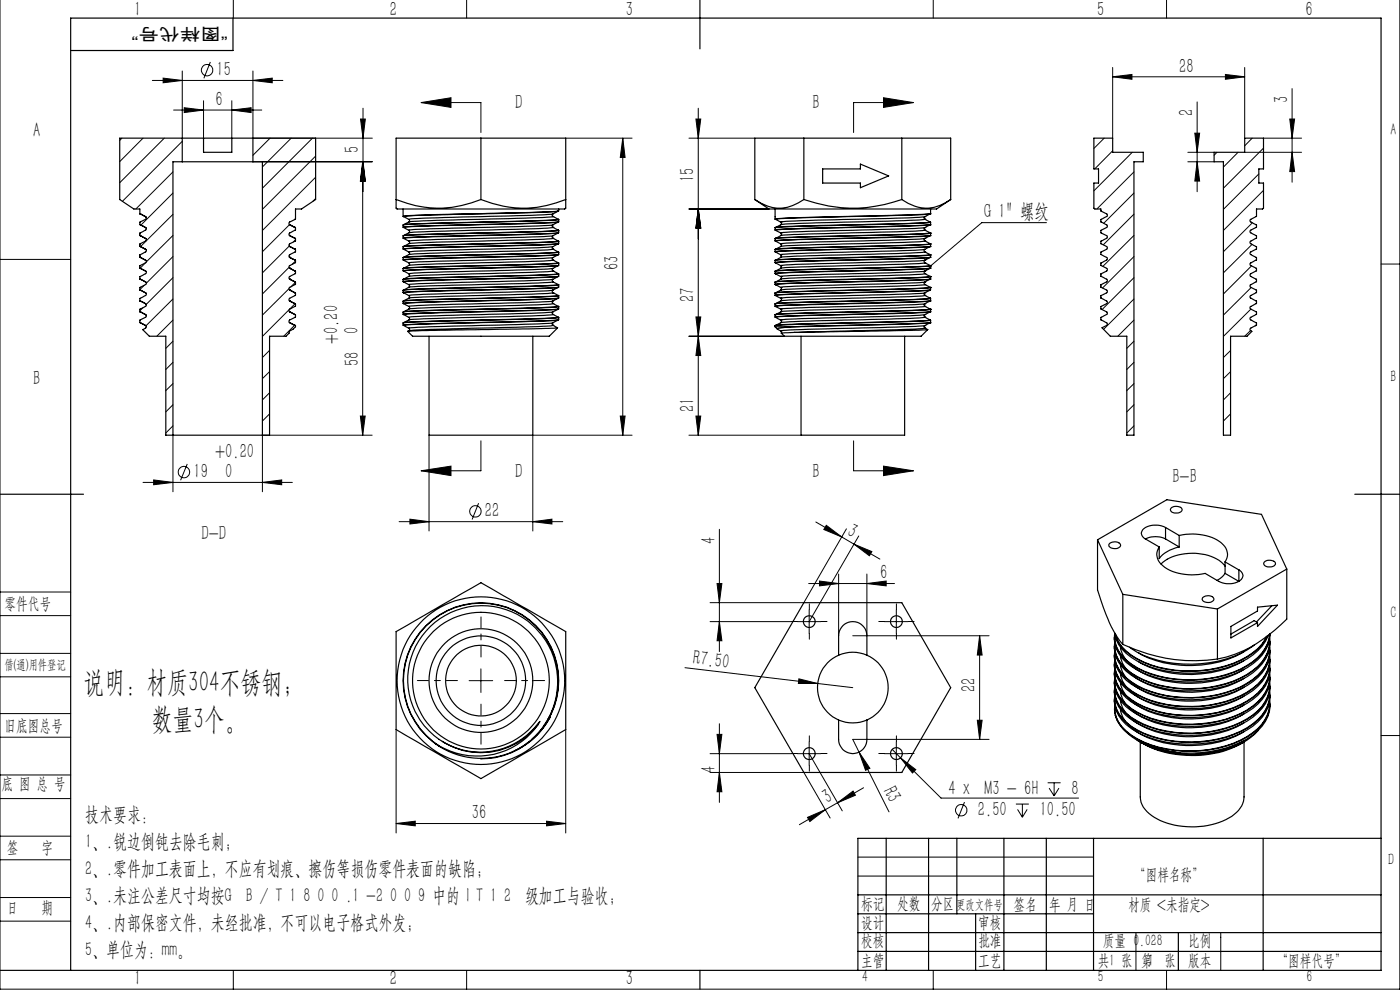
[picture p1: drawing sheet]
<svg xmlns="http://www.w3.org/2000/svg" width="297mm" height="210mm" viewBox="0 0 297 210" stroke-linecap="round" stroke-linejoin="round" font-family="sans-serif">
<g fill="none" stroke="#000" stroke-width=".21">
<path d="M0 -.1v209.9h297v-209.9M49.5 0v3.8M99 0v3.8M198 0v3.8M247.5 0v3.8M32.3 17.1h27.7M34.6 16.6l4.1 .5-4.1 .5zM38.7 15.1v14.2M44.6 13.2l-1.3 3.4M53.7 15.1v14.2h25.3M53.7 17.1l4-.5v1zM236 16.3l4.1-.5v1z"/>
<path d="M236 14.3v15M236 16.3h28.1M260 15.8l4.1 .5-4.1 .5zM264.1 14.3v15M274.1 18.8v19.9M25.9 29.3l-.5 .5M30.3 29.3l-4.9 5M34.9 29.3l-9.5 9.5M36.7 36.5l-7.9 7.8M36.8 23.3h18.7M38.7 30l-12.7 12.7M39.1 22.9l4.1 .4-4.1 .6z"/>
<path d="M43.2 21.4v7.9M49.2 21.4v7.9M49.2 23.3l4.1-.4v1zM53.7 34.3h25.3M57.3 29.3l-3.6 3.6M61.8 29.3l-6.1 6.1M66.3 29.3l-10.6 10.6M67 33.1l-11.3 11.3M67 37.6l-11.3 11.3M76.5 25.3h1l-.5 4zM76.9 34.3v58M76.9 34.3l.6 4.1h-1.1z"/>
<path d="M77 23v17.7M77 34.3l.5 4.1h-1zM89.3 21.8h12.7v6.3M89.3 21.8l6.4-1.1v2.1zM120 29.3h14.1M132.1 29.3l.5 4.1h-1zM132.1 29.3v63M146.2 29.3h13.9M147.6 25.3h1.1l-.6 4zM148.1 23v69.3M187.4 20.7l6.4 1.1-6.4 1zM193.8 21.8h-12.7v6.3"/>
<path d="M234.2 29.3l-2.1 2.2M236 32l-3.8 3.8M240.2 32.3l-8.1 8.2M240.6 36.5l-7.9 7.8M252 34.3h5.6M252 32.3h5.6M253.5 28.2h1l-.5 4.1zM254 21.6v19.1M254 34.3l.5 4.1h-1zM258.2 32.3l-.6 .6M262.6 32.3l-3.1 3.1M264.1 32.3h12"/>
<path d="M265.6 29.3l-1.5 1.6M267.1 36.9l-7.6 7.5M268 29.3h8.1M268 31.4l-8.5 8.5M273.6 25.3h1l-.5 4zM274.1 32.3l.5 4.1h-1zM0 55h15M30.8 55.8l-1.1 1.1M36.7 40.9l-6.8 6.9M36.7 45.5l-6.9 6.8M36.7 49.9l-5.7 5.7M36.7 54.4l-5.7 5.7"/>
<path d="M36.7 58.9l-5.7 5.7M61.3 56.7l-5.6 5.7M61.3 52.2l-5.6 5.7M61.4 47.7l-5.7 5.7M62.7 46.4l-.2 .2M62.7 50.9l-.5 .4M62.7 55.4l-.8 .7M62.7 59.9l-1 .9M67 42.1l-.7 .6M146.2 44.3h16.9M148.1 44.3l.6 4.1h-1.1zM222 47.2h-13.7l-11 9.3"/>
<path d="M240.6 58.9l-6.8 6.7M240.6 40.9l-6.5 6.5M240.6 45.4l-6.5 6.5M240.6 49.9l-6.6 6.6M240.6 54.4l-6.7 6.7M265.5 56.4l-6 6M265.6 51.8l-6.1 6.1M265.7 47.3l-6.2 6.1M268 40.4l-8.5 8.5M293 56h4M30.3 65.3l-.6 .6M30.6 60.5l-.9 .9"/>
<path d="M36.7 67.9l-3.4 3.4M36.7 72.4l-1.5 1.5M36.7 76.9l-1.5 1.5M36.7 63.4l-5.7 5.7M57.2 74.3l-1.5 1.5M57.2 78.8l-1.5 1.5M61.3 61.2l-5.6 5.6M62.5 69l-2.3 2.3M62.6 64.4l-6.9 7M146.2 71.3h20.2M147.6 67.2h1.1l-.6 4.1zM148.1 71.3l.6 4.1h-1.1z"/>
<path d="M240.6 63.4l-6.5 6.5M240.6 67.9l-3.5 3.4M240.6 72.4l-1.6 1.5M240.6 76.9l-1.6 1.5M261.1 74.4l-1.6 1.4M261.1 78.8l-1.6 1.5M265.3 70.1l-1.2 1.2M265.4 65.6l-5.9 5.8M265.4 61l-5.9 5.8M266.6 68.9l-.4 .2M36.7 85.9l-1.5 1.5M36.7 81.4l-1.5 1.5"/>
<path d="M36.7 90.3l-1.5 1.6M36.7 92.3v12M39.7 98.4l-1.4 3.5M57.2 83.3l-1.5 1.5M57.2 87.8l-1.5 1.5M76.4 88.3h1.1l-.6 4zM79 92.3h-23.3v12M89.3 99.9l6.4-1v2zM91 92.3v20.3M102 93.5v6.4h-12.7M131.6 88.3h1l-.5 4zM134.1 92.3h-21.1v20.3"/>
<path d="M146.2 92.3h23.7M147.6 88.3h1.1l-.6 4zM181.1 93.5v6.4h12.7M187.4 98.9l6.4 1-6.4 1zM240.6 81.4l-1.6 1.5M240.6 85.9l-1.6 1.5M240.6 90.3l-1.6 1.6M261 92.3h.1M261.1 83.3l-1.6 1.5M261.1 87.8l-1.6 1.5M30.3 102.3h31.7M32.6 101.8l4.1 .5-4.1 .5z"/>
<path d="M55.7 102.3l4.1-.5v1zM84.7 110.7h34.7M87 110.1l4 .6-4 .5zM101.5 106.7l-1.3 3.5M113 110.7l4.1-.6v1.1zM152.6 112.3v25.9M173.1 110.7l5.5 3.2M175.3 111.4l3.3 2.5-3.8-1.6zM178.6 113.9l2.6 1.5M179.6 112.2l-9.1 15.6h-19.9M181.2 115.4l3.8 1.6-.6 .9zM181.2 115.4l5.5 3.2"/>
<path d="M182.2 113.7l-10.5 18.2M0 138.6h15M0 125.6h15M0 130.6h15M150.6 131.9h17.3M152.1 123.8h1l-.5 4zM152.6 131.9l.5 4h-1zM169.2 131.9h5M171.6 123.8h18.2M171.7 129.4v5M173.8 123.3l4.1 .5-4.1 .5zM177.9 121.8v13.1"/>
<path d="M180.9 134.9h28.9M183.9 123.8l4.1-.5v1zM183.9 121.8v13.1M187.6 131.9h5.1M190.1 129.4v5M207.8 134.9l.6 4.1h-1.1zM207.8 134.9v21.9M0 143.6h15M0 156.4h15M0 151.4h15M84 154.8v21.9M99.5 144.4h5"/>
<path d="M102 141.9v5M120 154.8v21.9M145.3 141.6l28.2 3.4M150.6 159.9h17.3M152.1 155.8h1l-.5 4.1zM152.6 153.5v16.7M169.2 159.9h5M169.5 144l4 1h-4.1zM171.7 157.4v4.9M171.7 159.9l7 12.1M173.5 145l7.4 .9M182.2 159.6l2.3 3.4-.9 .4z"/>
<path d="M182.2 159.6l6.4 12.6M187.6 159.9h5.1M189.3 159l1.7 1.8M190.1 157.4v4.9M207.3 152.8h1.1l-.6 4zM209.8 156.8h-28.9l1.3 2.8M293 156h4M0 169.4h15M0 164.4h15M0 177.4h15M84 174.7l4.1-.5v1zM84 174.7h36"/>
<path d="M116 174.2l4 .5-4 .5zM150.6 163.9h19.9l5.6 9.6M152.6 163.9l.5 4h-1zM171.3 173.4l3.8-1.6-3.3 2.5zM175.1 171.8l-5.5 3.1M177.7 170.3l-2.6 1.5M177.7 170.3l3.3-2.5 .5 .9zM183.2 167.1l-5.5 3.2M191 160.8l3.3 2.5-.7 .7zM191 160.8l8.6 8.5h29.2M204.6 170.1l-1.4 3.5M215.5 170.6h2.8"/>
<path d="M215.9 171.7l1 1.6M216.9 170.6v2.7M217.9 171.7l-1 1.6M222.2 166h2.8M222.6 167.2l1 1.6M223.6 166v2.8M224.6 167.2l-1 1.6M0 182.4h15M0 190.4h15M0 195.4h15M182 181.8h50M182 185.8h50"/>
<path d="M241 197.8v8M259 197.8v8M49.5 205.8v4M99 205.8v4M198 205.8v4M247.5 205.8v4"/>
<circle cx="43.9" cy="14.9" r="1.22"/>
<circle cx="39" cy="100.1" r="1.22"/>
<circle cx="100.8" cy="108.5" r="1.21"/>
<circle cx="203.9" cy="171.9" r="1.22"/>
</g>
<path d="M102 139.4v-8.5M97 144.4h-8.5M102 149.4v8.5M107 144.4h8.5" fill="none" stroke="#000" stroke-width=".21" stroke-dasharray="30.5 1.3 1.3 1.3" stroke-dashoffset="28.1"/>
<g fill="none" stroke="#000" stroke-width=".21" stroke-dasharray="30.5 1.3 1.3 1.3">
<path d="M169.2 131.8h-1.3M171.7 129.3v-1.2M171.7 134.3v1.3M174.2 131.8h1.2M187.7 131.8h-1.3M190.2 129.3v-1.2M190.2 134.3v1.3M192.7 131.8h1.2M169.2 159.8h-1.3M171.7 157.3v-1.2M174.2 159.8h1.2M187.7 159.8h-1.3"/>
<path d="M190.2 157.3v-1.2M192.7 159.8h1.2M171.7 162.3v1.3M190.2 162.3v1.3"/>
</g>
<g fill="none" stroke="#000" stroke-width=".25">
<path d="M148.5 0v10.4M49.4 3.8v6.9h-34.4M38.7 34.3h15M38.7 29.3h4.5M38.7 29.3h-13.3v13l3 2h1.3l.1 1.1M38.7 34.3h-2v58M38.7 29.3v5M43.2 29.3v3h6v-3M43.2 29.3h6M49.2 29.3h4.5M53.7 29.3h13.3v13l-3 2h-1.3v2.2l-1.2 .6-.2 .2 .1 .3 1.2 .7M53.7 34.3h2v58"/>
<path d="M53.7 29.3v5M102 29.3v13M170.5 29.3v13M174.5 35.8h8v-1l6 2.5-6 2.5v-1h-8zM191.3 29.3v13M232.1 29.3h3.9v3h6.5v2h-1.9v58h-1.6v-21h-3.5l-1.7-1.8 1-.5 .1-.4-1.4-.8 .1-.5 1.3-.7-.1-.4-1.3-.7 .1-.5 1.3-.7-.1-.5-1.3-.6 .1-.5 1.3-.8-.1-.3-1.3-.7v-.5l1.4-.8-.1-.4-1.3-.6 .1-.5 1.3-.8-.1-.4-1.3-.6v-.5l1.4-.8-.1-.4-1.3-.6 .1-.6 1.3-.7-.1-.4-1.3-.6v-.5l1.4-.8-.1-.4-1.3-.7 .1-.4 1.3-.8-.1-.4-1.3-.6v-.5l1.3-.7 .1-.3-.1-.2-1.2-.6-.1-.5h-1.2l-.2-.1v-5.4h.9v-3h-.9zM257.6 32.3h6.5v-3h3.9v6.5h-.9v3h.9v5.4l-.2 .1h-1.2v1.6l-1.4 .8 .1 .4 1.3 .6-.1 .6-1.3 .7 .1 .4 1.3 .7v.4l-1.4 .8 .1 .4 1.3 .6-.1 .6-1.3 .7 .1 .4 1.3 .6v.5l-1.4 .8 .1 .4 1.3 .7v.4l-1.4 .8 .1 .4 1.3 .7-.1 .5-1.3 .7 .1 .4 1.3 .7v.4l-1.4 .8 .1 .4 1.3 .7-.1 .5-1.3 .7 .1 .4 1.3 .7v.5l-1.4 .7 .1 .4 1.3 .7v.5l-1.3 .7-.1 .4 .4 .2-1.1 1h-3.4v21h-1.6v-58h-1.9zM29.7 52.2l.1 .1M29.7 49.9l.1 .1M29.7 59.2h.1M29.7 56.9h.1M29.7 47.6l.1 .1"/>
<path d="M29.7 49.9v.1M29.7 54.5v.1M29.7 54.6h.1M29.7 52.2v.1M29.7 47.6v.1M29.7 45.3l.1 .1M29.7 59.2l1.3 .7v.3l-1.3 .8v.5M29.7 47.7l1.3 .6v.3l-1.3 .9v.4M29.7 45.4l1.3 .6v.3l-1.3 .8v.5M29.7 56.9l1.3 .7v.2l-1.3 .9v.5M29.7 54.6l1.3 .6v.4l-1.3 .7v.6M29.7 52.3l1.3 .6v.3l-1.3 .9v.4"/>
<path d="M29.7 50l1.3 .6v.3l-1.3 .8v.5M29.7 52.3h.1M29.7 47.7h.1M29.8 56.9l1.2 .7M29.8 52.3l1.2 .7M29.8 47.7l1.2 .7M29.8 54.6l1.2 .7M29.8 59.2l1.2 .7M29.8 45.4l1.2 .6M29.8 50l1.2 .7M61.4 49.9l1.1 .6M61.4 47.7l1.2 .6"/>
<path d="M61.4 56.9l1.3 .6-.1 .6-1.3 .7 .2 .4 1.1 .6M61.4 54.6l1.2 .6M61.4 52.3l1.3 .6v.5l-1.4 .8 .2 .4 1.1 .6M61.4 59.2l1.2 .6M61.4 49.9h.1M61.4 59.2h.1M61.4 54.6h.1M61.4 56.9h.1M61.4 47.6v.1M61.4 52.2v.1M62.5 50.5l.2 .1v.5l-1.2 .6-.2 .4 1.3 .8M62.6 52.8v.1"/>
<path d="M62.6 57.5h.1M62.6 48.2v.1M62.6 59.8h.1M62.6 50.5v.1M62.6 55.2h.1M62.6 48.3l.1 .5-1.2 .6-.2 .2 .2 .4 1.1 .6M62.6 55.2l.1 .5-1.2 .6-.2 .2 .2 .4 1.1 .6M62.6 59.8l.1 .5-1.2 .7-.2 .2 .2 .3 1.1 .6M62.6 52.9h.1M62.6 48.3h.1M62.6 50.6h.1M84 42.3v1.4a.52 .52 0 0 0 .2 .6 .52 .52 0 0 0 .6 0h35l.2-.1v-1.9"/>
<path d="M84 42.3a22.9 22.9 0 0 0 18 0M84 42.3v-13h36v13M85.5 54.6h.1M85.5 50h.1M85.5 44.3v1.6M85.5 50.1v.4M85.5 54.7v.4M85.5 57v.4M85.5 59.3v.5M85.5 52.3v.5M85.5 47.7v.5M85.6 59.2l-.1 .1"/>
<path d="M85.6 56.9l-.1 .1M85.6 54.6h-.1M85.6 52.3h-.1M85.6 50h-.1M85.6 47.7h-.1M85.6 59.8l1.1 .6M85.6 57.5l1.1 .6M85.6 55.2l1.1 .6M85.6 52.9l1.1 .6M85.6 50.6l1.1 .5M85.6 48.3l1.1 .6M85.6 46l1.1 .6"/>
<path d="M86.7 58.6l-1.1 .6M86.7 56.3l-1.1 .6M86.7 54l-1.1 .6M86.7 51.7l-1.1 .6M86.7 49.4l-1.1 .6M86.7 47.1l-1.1 .6M86.7 58.1l.2 .2-.2 .3M86.7 55.8l.2 .1-.2 .4M86.7 53.5l.2 .1-.2 .4M86.7 51.1l.2 .2-.2 .4M86.7 48.9l.2 .1-.2 .4M86.7 46.6l.2 .1-.2 .4"/>
<path d="M102 42.3a22.9 22.9 0 0 0 18 0M117.3 57.5h.1M117.3 55.2h.1M117.3 52.8h.1M117.3 50.5h.1M117.3 48.2h.1M117.3 45.9h.1M117.3 56.9l-4.5 .3-22.9 .6-3.1 .3M117.3 52.3l-3.1 .3-23 .6-4.4 .3M117.3 47.7l-3.1 .2-23 .6-4.4 .4M117.3 59.8l-6 .3-20.1 .5-4.4 .3M117.3 57.5l-4.5 .3-22.9 .6-3.1 .2"/>
<path d="M117.3 55.2l-2 .2-22.6 .6-5.9 .3M117.3 52.8l-1.1 .2-6.5 .3a407.9 407.9 0 0 0-22.9 .7M117.3 50.5l-2 .3-22.6 .6-5.9 .3M117.3 48.2l-3.1 .3-23 .6-4.4 .3M117.3 45.9l-2 .2-22.6 .6-5.9 .4M117.3 59.8h.1M117.3 59.3l-.1 .1 .1 .4 1.1 .6M117.3 56.9l-.1 .4 1.2 .8M117.3 54.6l-.1 .2 .1 .4 1.1 .5M117.3 52.3l-.1 .4 1.2 .7M117.3 50l-.1 .2 .1 .3 1.1 .6M117.3 47.7l-.1 .4 1.2 .7"/>
<path d="M117.3 45.4l-.1 .2 .1 .3 1.1 .6M118.4 44.8h.1l-12.8 .4a300 300 0 0 0-20.2 .7l.1 .1M118.4 49.4l.1-.1-1.6 .2-11.2 .3a300 300 0 0 0-20.2 .7l.1 .1M118.4 58.7l-6.1 .3-24.2 .6-2.5 .2M118.4 56.4l-12.7 .4a296.6 296.6 0 0 0-20.1 .7M118.4 54l-4.8 .3-25.5 .7-2.5 .2M118.4 51.7l-12.7 .5a296.6 296.6 0 0 0-20.1 .7M118.4 49.4l-4.8 .3-25.5 .6-2.5 .3M118.4 47.1l-12.7 .5a296.6 296.6 0 0 0-20.1 .7M118.4 44.8l-3.5 .2-26.8 .7-2.5 .3M118.4 58.7l-1.1 .6-1.1 .1-23.5 .6-5.9 .4M118.4 56.4l-1.1 .6"/>
<path d="M118.4 54l-1.2 .7-1.9 .1-22.6 .6-5.9 .4M118.4 51.7l-1.1 .6M118.4 49.4l-1.2 .7-1.9 .1-22.6 .6-5.9 .3M118.4 47.1l-1.1 .6M118.4 44.8l-1.2 .6-1.9 .2-25.4 .7-3.1 .3M118.4 58.1h.1M118.4 55.7l.1 .1M118.4 53.4l.1 .6-1.6 .1-11.2 .4a300 300 0 0 0-20.2 .6l.1 .1M118.4 51.1l.1 .1M118.4 48.8l.1 .5M118.4 46.5l.1 .1M118.4 58.1h.1a480.5 480.5 0 0 1-25.2 .8l-7.7 .3"/>
<path d="M118.4 55.7l-2.5 .3-25.5 .6-4.8 .3M118.4 53.4h.1a480.5 480.5 0 0 1-25.2 .8l-7.7 .4M118.4 51.1l-2.5 .3-25.5 .6-4.8 .3M118.4 48.8h.1a480.5 480.5 0 0 1-25.2 .8l-7.7 .4M118.4 46.5l-2.5 .2-24.1 .6-6.2 .4M118.5 46.6l-.1 .5-3.5 .2-25.8 .6-3.6 .3 .1 .1M118.5 51.2v.4a485 485 0 0 1-25.3 .8l-5.1 .2-2.6 .2 .1 .1M118.5 55.8v.5a485 485 0 0 1-25.3 .8l-6.1 .1-1.6 .2 .1 .1M118.5 58.1l-2.5 .2-26.9 .7-3.6 .3M118.5 55.8a485 485 0 0 1-25.3 .8l-7.7 .4M118.5 53.5l-2.5 .2-25.6 .7-4.9 .2M118.5 51.2a485 485 0 0 1-25.3 .8l-7.7 .3"/>
<path d="M118.5 48.9l-2.5 .2-25.6 .6-4.9 .3M118.5 46.6a485 485 0 0 1-25.3 .8l-7.7 .3M118.5 58.6l-.1 .1M118.5 56.3l-.1 .1M118.5 54h-.1M118.5 51.7h-.1M118.5 47.1h-.1M118.5 58.1h.1M118.5 58.1v.5l-.4 .1-12.4 .4a300 300 0 0 0-20.2 .7h.1M118.5 44.3v.4M160.1 42.3a8.2 8.2 0 0 0 10.4 0M160.1 42.3l3 2h35.6l3-2"/>
<path d="M160.1 42.3v-13h41.6v13M164.4 57.5h.1M164.4 52.9h.1M164.4 50.6h.1M164.4 48.3h.1M164.4 55.7l.1 .1M164.4 53.4h.1M164.4 51.1h.1M164.4 48.8l.1 .1M164.4 44.3v2.2M164.4 48.3v.5M164.4 52.9v.5"/>
<path d="M164.4 55.2v.5M164.4 57.5v.5M164.5 57.5h-.1M164.5 52.9h-.1M164.5 48.3h-.1M164.5 58.1l1.1 .6 .2 .2-.2 .3M164.5 55.8a1.74 1.74 0 0 1 1.3 .8l-.2 .3-1.1 .6M164.5 53.4l1.1 .6 .2 .3-.2 .3M164.5 51.1a1.74 1.74 0 0 1 1.3 .9l-.2 .3-1.1 .6M164.5 48.9l1.1 .5 .2 .3a1.68 1.68 0 0 1-1.3 .9M164.5 46.5a1.74 1.74 0 0 1 1.3 .9l-.2 .3M164.5 58.1h.1"/>
<path d="M164.5 55.8h.1M164.5 53.4h.1M164.5 51.1h.1M164.5 46.5h.1M165.6 59.2l-1.1 .6M165.6 54.6l-1.1 .6M165.6 47.7l-1.1 .6M165.7 58.7h.1M165.7 56.4h.1M165.7 54h.1M165.7 51.7h.1M165.7 49.4h.1"/>
<path d="M165.7 47.1h.1M165.7 56.9h.1M165.7 52.3h.1M165.7 49.9v.1M170.5 42.3a30 30 0 0 0 20.8 0M191.3 42.3a8.2 8.2 0 0 0 10.4 0M196.2 58l1.2 .7M196.2 55.7l1.2 .7M196.2 53.4l1.2 .7M196.2 51.1l1.2 .6M196.2 48.8l1.2 .7M196.2 46.5l1.2 .6"/>
<path d="M196.2 59.8l-.2 .2 .2 .4M196.2 57.5l-.2 .2 .2 .3M196.2 55.2l-.2 .2 .2 .3M196.2 52.9l-.2 .1 .2 .4M196.2 50.6l-.2 .2 .2 .3M196.2 48.3l-.2 .2 .2 .3M196.2 46l-.2 .1 .2 .4M196.2 59.8h.1M196.2 57.5h.1M196.2 55.2h.1M196.2 50.6h.1M196.2 48.3h.1"/>
<path d="M196.2 46h.1M196.2 58l-3.2 .3-22.9 .6-4.4 .3M196.2 58h.1M196.2 55.7h.1M196.2 53.4l-3.2 .3-8.1 .2a259 259 0 0 0-19.3 .7h.1M196.2 53.4h.1M196.2 51.1h.1M196.2 48.8h.1M196.2 46.5l-4.5 .3-21.6 .6-4.4 .3M196.2 46.5h.1M196.2 59.8l-4.5 .3-22.9 .6-3.1 .3M196.2 57.5l-3.2 .2-25.3 .7-2 .3"/>
<path d="M196.2 55.2l-4.5 .3-22.9 .6-3.1 .3M196.2 52.9l-6 .3-22.5 .6-2 .2M196.2 50.6a474.3 474.3 0 0 1-24.6 .8l-4.8 .2-1.1 .1M196.2 48.3l-6 .3-22.5 .6-2 .2M196.2 46a474.3 474.3 0 0 1-24.6 .8l-4.8 .1-1.1 .2M196.2 55.7l-4.5 .3-18.4 .5-7.6 .4M196.2 51.1l-4.5 .3-18.4 .5-7.6 .4M196.2 48.8l-2 .2-22.6 .6-5.9 .3M196.2 52.9h.1M197.3 58.6l-3.5 .3-25.7 .6-3.5 .3h-.2v.5M197.3 54l-2.5 .2-26.7 .7-3.7 .3M197.3 49.4l-3.5 .3-24.5 .6-4.4 .2-.5 .1"/>
<path d="M197.3 59.2h.1M197.3 56.9h.1M197.3 54.6h.1M197.3 52.3h.1M197.3 50h.1M197.3 47.7h.1M197.3 45.4h.1M197.3 59.2l-3.5 .3-25.7 .6-3.6 .3M197.3 56.9l-6.1 .3-19 .5-7.7 .4M197.3 54.6l-3.5 .2-25.7 .7-3.6 .3M197.3 52.3l-6.1 .3-19 .4-7.7 .4M197.3 50l-1.6 .2-11.1 .3a293.3 293.3 0 0 0-20.1 .6"/>
<path d="M197.3 47.7l-4.8 .3-24.4 .6-3.6 .3M197.3 45.4l-1.6 .1-11.1 .4a293.3 293.3 0 0 0-20.1 .6M197.3 56.3a446.3 446.3 0 0 1-25.1 .8l-7.7 .4M197.3 51.7a480.7 480.7 0 0 1-25.1 .8l-7.7 .4M197.3 47.1a480.7 480.7 0 0 1-25.1 .8l-7.7 .4M197.4 59.2l-1.2 .6M197.4 56.9l-1.2 .6M197.4 54.6l-1.2 .6M197.4 52.2l-1.2 .7M197.4 49.9l-1.2 .7M197.4 47.6l-1.2 .7M197.4 45.3l-1.2 .7"/>
<path d="M197.4 52.2l-1.6 .2-11.2 .3a296.7 296.7 0 0 0-20.2 .7M197.4 56.9l-3.6 .2-25.8 .6-3.2 .2-.3 .2M197.4 58.7l-1.6 .2-11.2 .3a296.7 296.7 0 0 0-20.2 .7M197.4 56.4l-2.5 .2-26.9 .7-3.6 .2M197.4 54.1a450.4 450.4 0 0 1-25.2 .7l-7.8 .4M197.4 51.7l-2.5 .3-26.9 .7-3.6 .2M197.4 49.5a450.4 450.4 0 0 1-25.2 .7l-7.8 .4M197.4 47.2l-2.5 .2-25.7 .6-4.8 .3M197.4 58.7h.1M197.4 56.4h.1M197.4 54.1h.1M197.4 51.7h.1"/>
<path d="M197.4 49.5h.1M197.4 45.3l-4.8 .3-9.8 .3a215.3 215.3 0 0 0-18.4 .6h.1M197.4 47.6l-1.6 .2-11.2 .3a296.7 296.7 0 0 0-20.2 .7M197.4 49.5v.4a485.2 485.2 0 0 1-25.2 .8l-7.8 .4v-.5M197.4 54.1v.4a485.2 485.2 0 0 1-25.2 .8l-7.8 .4M197.4 58.7v.5a450.4 450.4 0 0 1-25.2 .7l-7.8 .4M197.4 44.3v1M197.4 47.1v.5M197.4 51.8v.4M197.4 56.4v.5M29.7 66.1h.1M29.7 63.8h.1"/>
<path d="M29.7 61.5l.1 .1M29.7 68.4l.1 .1M29.7 68.4l1.3 .7v.4l-.7 .4 1.4 1.4h3.5v21h1.5M29.7 61.5h.1M29.7 66.1l1.3 .7v.3l-1.3 .8v.5M29.7 63.8l1.3 .7v.3l-1.3 .8v.5M29.7 61.5l1.3 .7v.3l-1.3 .8v.5M29.8 66.1l1.2 .7M29.8 68.5l1.2 .6M29.8 63.8l1.2 .7M29.8 61.6l1.2 .6M61.4 61.5l1.3 .7-.1 .5-1.3 .8 .2 .3 1.1 .6"/>
<path d="M61.4 68.4l1.1 .6M61.4 66.1l1.3 .7-.1 .5-1.1 .6-.2 .2 .1 .3 1.2 .6M61.4 63.8l1.2 .6M61.4 63.8h.1M61.4 66.1h.1M61.4 61.5h.1M61.4 68.4h.1M62.5 69l.2 .1M62.6 62.1h.1M62.6 64.4h.1M62.6 66.7h.1M62.6 69v.1"/>
<path d="M62.6 64.4l.1 .5-1.2 .7-.2 .2 .2 .3 1.1 .6M62.6 69l.1 .3-.5 .5-.7 .4-.2 .5-.6 .6h-3.5v21h-1.5M62.6 62.1l.1 .1M62.6 66.7l.1 .1M85.5 66.2v.5M85.5 63.9v.4M85.5 61.6v.4M85.5 68.5v.5M85.6 66.1l-.1 .1M85.6 63.8l-.1 .1M85.6 61.5l-.1 .1M85.6 68.4l-.1 .1"/>
<path d="M85.6 66.7l1.1 .6M85.6 64.4l1.1 .6M85.6 62.1l1.1 .6M85.6 69l1.1 .6M86.7 67.9l-1.1 .5M86.7 65.5l-1.1 .6M86.7 63.2l-1.1 .6M86.7 60.9l-1.1 .6M86.7 67.3l.2 .2-.2 .4M86.7 65l.2 .2-.2 .3M86.7 62.7l.2 .2-.2 .3M86.7 60.4l.2 .2-.2 .3"/>
<path d="M86.7 69.6l.2 .2-.2 .4M86.7 70.2l-.2 .1M91 71.3v21h22v-21M117.3 69h.1M117.3 66.7h.1M117.3 64.4h.1M117.3 62.1h.1M117.3 68.5l-3.1 .2-23 .6-4.4 .3M117.3 69l-3.1 .3-23 .6-4.4 .3M117.3 66.7l-4.5 .3-22.9 .6-3.1 .3M117.3 64.4l-3.1 .3-23 .6-4.4 .2M117.3 62.1l-4.5 .3-22.9 .6-3.1 .2"/>
<path d="M117.3 66.2l-.1 .1 .1 .4 1.1 .6M117.3 63.8l-.1 .4 1.2 .8M117.3 61.6l-.1 .1 .1 .4 1.1 .6M117.3 68.5l-.1 .4 1.1 .7-31.8 .7 1 1h29l1.8-1.7M118.4 65.6l.1-.1-6.2 .4-24.2 .6-2.6 .2h.1M118.4 67.9l.1-.1-3.6 .3-25.8 .6-3.6 .3h.1M118.4 67.9l-12.7 .5a296.6 296.6 0 0 0-20.1 .6M118.4 65.6l-3.5 .2-25.7 .7-3.6 .2M118.4 63.3l-6.1 .3-24.2 .6-2.5 .2M118.4 61l-3.5 .2-25.7 .6-3.6 .3M118.4 65.6l-1.2 .6-1.9 .1-25.4 .8-3.1 .2M118.4 63.3l-1.1 .6a348.7 348.7 0 0 1-21.1 .6l-7.4 .3-2 .2"/>
<path d="M118.4 61l-1.2 .6-1 .1-26.3 .7-3.1 .3M118.4 67.9l-1.1 .6M118.4 65h.1M118.4 62.7h.1M118.4 60.4h.1M118.4 67.3h.1M118.4 67.3l-2.5 .2-24.1 .6-6.2 .3M118.4 65l-3.5 .3-25.7 .6-3.6 .2M118.4 62.7h.1a446.2 446.2 0 0 1-25.2 .8l-7.7 .3M118.4 60.4l-2.5 .2-26.7 .7-3.6 .2M118.5 60.4v.5a485 485 0 0 1-25.3 .8l-6.1 .2-1.6 .1 .1 .1M118.5 62.7l-.1 .5-2.4 .2-26.9 .7-3.6 .2 .1 .1"/>
<path d="M118.5 67.3l-3.6 .3-25.8 .7-3.6 .2M118.5 65l-1.6 .2-11.2 .3a296.7 296.7 0 0 0-20.2 .7M118.5 62.7l-3.6 .3-25.8 .6-3.6 .3M118.5 60.4a450.3 450.3 0 0 1-25.3 .8l-7.7 .4M118.5 63.2l-.1 .1M118.5 60.9l-.1 .1M118.5 65v.5M118.5 67.3v.5M164.4 66.8h.1M164.4 64.4h.1M164.4 62.2h.1M164.4 69.1h.1"/>
<path d="M164.4 69.3h3.2M164.4 69.3l.5 .5 .3-.2 1.9-.2M164.4 64.9l.1 .1M164.4 62.6l.1 .1M164.4 60.3l.1 .1M164.4 67.3h.1M164.4 62.2v.4M164.4 66.8v.4M164.4 69.1v.2M164.5 66.7l-.1 .1M164.5 62.1l-.1 .1M164.5 69l-.1 .1"/>
<path d="M164.5 67.3l1.1 .6 .2 .2-.2 .3M164.5 65l1.1 .6 .2 .2-.2 .3M164.5 62.7l1.1 .6 .2 .2-.2 .3M164.5 60.4l1.1 .6 .2 .2-.2 .3M164.5 67.3h.1M164.5 65h.1M164.5 62.7h.1M164.5 60.4h.1M165 69.9l.6 .3 .2 .2-.1 .2M165.6 66.2l-1.1 .5M165.6 63.8l-1.1 .6M165.6 61.6l-1.1 .5"/>
<path d="M165.6 68.5l-1.1 .6M165.7 70.2h.1M165.7 67.9h.1M165.7 65.6h.1M165.7 63.3h.1M165.7 61h.1M167.6 69.3l-.5 .1M168.5 70.5l-2.8 .2M169.9 71.3v21h22v-21M196.2 65l1.2 .6M196.2 62.6l1.2 .7v.5l-7.7 .4-22.8 .5-2.5 .2M196.2 60.4l1.2 .6"/>
<path d="M196.2 67.3l1.2 .6v.5M196.2 69.6l.6 .3M196.2 66.7l-.2 .2 .2 .4M196.2 64.4l-.2 .2 .2 .4M196.2 62.1l-.2 .2 .2 .3M196.2 69.1l-.2 .1 .2 .4M196.2 69.1h.1M196.2 66.7h.1M196.2 64.4h.1M196.2 62.1h.1M196.2 69.6h.1M196.2 67.3l-3.2 .2-22.9 .6-4.4 .4"/>
<path d="M196.2 67.3h.1M196.2 65l-2 .2-7.4 .2a294.9 294.9 0 0 0-21.2 .7l.1 .1M196.2 65h.1M196.2 62.6l-3.2 .3-22.9 .6-4.4 .3M196.2 62.6h.1M196.2 60.4l-2 .2-9.3 .2a259 259 0 0 0-19.3 .7l.1 .1M196.2 60.4h.1M196.2 69.1l-6 .3-22.5 .6-2 .2M196.2 66.7l-3.2 .3-22.9 .6-4.4 .3M196.2 64.4l-6 .4-18.6 .4-5.9 .4M196.2 62.1l-3.2 .3-22.9 .6-4.4 .3M196.2 69.6l-6 .3-21.7 .6"/>
<path d="M196.8 69.9l-28.3 .6M196.8 69.9l-1.4 1.4h-29l-.7-.6M197.3 63.2l-3.5 .3-11 .3a220.8 220.8 0 0 0-18.4 .6M197.3 68.5h.1M197.3 66.1h.1M197.3 63.8h.1M197.3 68.5l-4.8 .2-25.4 .7M197.3 66.1l-1.6 .2-11.1 .3a293.3 293.3 0 0 0-20.1 .7M197.3 63.8l-3.5 .3-25.7 .6-3.6 .3M197.3 61.5l-1.6 .2-11.1 .3a293.3 293.3 0 0 0-20.1 .7M197.3 67.9a480.7 480.7 0 0 1-25.1 .8l-7.7 .3M197.3 65.6l-3.5 .2-23.1 .6-6.2 .3"/>
<path d="M197.3 61l-3.5 .2-21.6 .5-7.7 .4M197.4 66.1l-1.2 .6M197.4 63.8l-1.2 .6M197.4 61.5l-1.2 .6M197.4 68.4l-1.2 .7M197.4 66.1l-3.6 .2-11 .3a215.3 215.3 0 0 0-18.4 .7M197.4 67.9l-2.5 .2-25.7 .7-4.8 .3M197.4 65.6a485.2 485.2 0 0 1-25.2 .8l-7.8 .4M197.4 63.3l-1.6 .2-11.2 .3a296.7 296.7 0 0 0-20.2 .7v.4M197.4 61l-3.6 .3-25.8 .6-3.6 .3M197.4 65.6h.1M197.4 61h.1"/>
<path d="M197.4 61.5l-3.6 .2-25.8 .7-3.6 .2M197.4 68.4l-7.7 .4-22.1 .5M197.4 61v.5M197.4 65.6v.5M36.7 92.3h19M0 104.8h17.7M232.8 114.5v10.6a38.1 38.1 0 0 0 4.8 10.9l.6 .7M232.8 114.5l14.7-8.5 20.1 3.1 5.4 11.6M232.8 114.5l5.4 11.6M235.3 115.3a1.58 1.58 0 0 1 2.4 .3 1.44 1.44 0 0 1-2.5 .1zM243 114.3a4.9 4.9 0 0 1 4.3 0M243 114.3l2.9 1.7"/>
<path d="M245.9 116a3 3 0 0 0 1.2 4.4 11.4 11.4 0 0 0 8.6 1.2l2.9 1.7a4.4 4.4 0 0 0 4.7-.4 1.26 1.26 0 0 0-.5-2M245.9 116v2.5a7.2 7.2 0 0 1 4.3-2.5M246.3 119.7a10.6 10.6 0 0 1 10-1.9 6.2 6.2 0 0 1 3.6 2.3M247.3 111.9a4.4 4.4 0 0 0-4.8 .4 1.26 1.26 0 0 0 .5 2M247.3 111.9l2.9 1.7M247.3 114.3l2.9 1.7M247.3 111.9v2.4M248.6 107.7a1.61 1.61 0 0 1 2.2 .4 1.44 1.44 0 0 1-2.5 .1zM250.2 113.6a11.1 11.1 0 0 1 8.9 1.6 2.91 2.91 0 0 1 .8 4M250.2 113.6v2.4M259.9 119.2l2.9 1.7M259.9 119.2v2.4"/>
<path d="M268.2 119.3a1.6 1.6 0 0 1 2.4 .2 1.47 1.47 0 0 1-2.3 .4l-.2-.3zM287.4 104.8h9.6M84 134l18-10.4 9.9 5.6 8.1 4.8v20.8l-18 10.4-6.4-3.7-11.6-6.7zM170.5 127.8h20.8l10.4 18.1-10.4 18h-20.8l-10.4-18zM177.9 139v-4.1a3 3 0 0 1 3-3 3 3 0 0 1 3 3v4.1M177.9 139a7.5 7.5 0 0 0-4.5 6.9 7.5 7.5 0 0 0 4.5 6.8M177.9 139a7.4 7.4 0 0 1 6 0M183.9 139a7.5 7.5 0 0 1 4.5 6.9 7.5 7.5 0 0 1-4.5 6.8M236.5 134.3a7.2 7.2 0 0 0 3.5 5.1 24.5 24.5 0 0 0 18.4 2.7 17 17 0 0 0 9.4-5.1l.7-1 .6-1.2M236.5 134.5a6.1 6.1 0 0 0 2.2 5.4 19.5 19.5 0 0 0 12.3 4.3 23.9 23.9 0 0 0 14.8-3.8 8 8 0 0 0 3.6-5.9M236.5 134.3a8.4 8.4 0 0 0 4.7 5.5 25.7 25.7 0 0 0 23.4-.4 10.2 10.2 0 0 0 4.2-4.5M236.6 134.5a8.4 8.4 0 0 0 4.7 5.3 25.7 25.7 0 0 0 23.2-.5 9.9 9.9 0 0 0 4.2-4.3"/>
<path d="M237.7 139.1a7.3 7.3 0 0 0 4.4 5.4 23.8 23.8 0 0 0 21.8-.6M237.7 137.3a7.3 7.3 0 0 0 4.4 5.3 23.8 23.8 0 0 0 21.8-.6M238.2 136.7a34.9 34.9 0 0 0 20.1 3.1M238.2 126.1l20.1 3.1M238.2 126.1v10.6M255.1 126.8a1.57 1.57 0 0 1 2.4 .3 1.44 1.44 0 0 1-2.5 0zM258.3 129.2v10.6M259.9 121.6l-.7 .8-1 .7M261.1 132.9l5.7-3.3v-.8l4.2-.4-4.2 4.5v-.8l-5.7 3.2zM262.8 120.9v2.4l-2.9-1.7M263.9 138.2a23.9 23.9 0 0 1-21.8 .6l-.5-.3M266.1 136.8a23.6 23.6 0 0 1-16.9 3.9 20.1 20.1 0 0 1-9.6-3.4"/>
<path d="M266.8 132.1l-.7-.5-5 2.9M269.3 139.6a7.3 7.3 0 0 1-3.6 6.4 24.4 24.4 0 0 1-18.2 3.4 16.9 16.9 0 0 1-9.4-4.6 6.2 6.2 0 0 1-1.6-4.4M269.3 137.6a8.1 8.1 0 0 1-4.8 7.3 25.6 25.6 0 0 1-23.2 .5 8.1 8.1 0 0 1-4.8-6.4v-.5M269.3 135.8a7.3 7.3 0 0 1-3.6 6.4 24.4 24.4 0 0 1-18.2 3.5 15.2 15.2 0 0 1-10.1-5.6 5.4 5.4 0 0 1-.9-3.4M269.3 134.6a8.4 8.4 0 0 1-4.8 6.6 25.6 25.6 0 0 1-23.2 .5 8.1 8.1 0 0 1-4.8-6.5v-.4M269.3 139.2a6.9 6.9 0 0 1-2.4 6 20.1 20.1 0 0 1-12.2 4.7 23.9 23.9 0 0 1-14.8-3.4 6.7 6.7 0 0 1-3.4-6.3M269.3 137.3a6.9 6.9 0 0 1-2.4 6 21.1 21.1 0 0 1-14 4.8 22.3 22.3 0 0 1-13-3.5 6.7 6.7 0 0 1-3.4-6.4M269.3 135.4a6.9 6.9 0 0 1-2.4 6 20.1 20.1 0 0 1-12.2 4.7 23.9 23.9 0 0 1-14.8-3.3 6.7 6.7 0 0 1-3.4-6.4M269.4 134.5a7.5 7.5 0 0 1-3.6 6.3 24.4 24.4 0 0 1-18.3 3.4 16.7 16.7 0 0 1-9.5-4.6 6 6 0 0 1-1.6-4.4M269.4 136.2a7.6 7.6 0 0 1-3.6 6.5 24.7 24.7 0 0 1-18.3 3.4 16.7 16.7 0 0 1-9.5-4.6 6.3 6.3 0 0 1-1.6-4.4M269.4 138.1a7.5 7.5 0 0 1-3.6 6.5 24.4 24.4 0 0 1-18.3 3.4 17.3 17.3 0 0 1-9.5-4.6 6.4 6.4 0 0 1-1.6-4.4M269.4 139.9a7.6 7.6 0 0 1-3.6 6.6 24.7 24.7 0 0 1-18.3 3.4 16.7 16.7 0 0 1-9.5-4.7 6.3 6.3 0 0 1-1.6-4.3"/>
<path d="M269.8 128.5l-3.2 3.4M273 120.7v10.6a28.3 28.3 0 0 1-14.7 8.5M273 120.7l-14.7 8.5M92.3 157.7l.8 .5M92.3 157.7l.2 .1M109.3 159.2a16 16 0 0 0 7.4-7.1 16.3 16.3 0 0 1-14.7 8.8M112.9 156.8a16.5 16.5 0 0 0 .7-24.2 16.5 16.5 0 0 0-24.2 1.1 16.5 16.5 0 0 0 2.9 24M114.1 153.8l.4-.8a15.5 15.5 0 0 1-25 .4 15.5 15.5 0 0 1 7.4-24 16.2 16.2 0 0 1 20.9 11.3 16.2 16.2 0 0 1-13 19.9 16.5 16.5 0 0 1-12.5-2.9M114.1 153.8a15.8 15.8 0 0 1-21 4.4M114.1 153.8a15.2 15.2 0 0 1-20.3 3.5M116.2 152.6a16.4 16.4 0 0 0-5.7-22.3 16.4 16.4 0 0 0-22.4 5.4 16.4 16.4 0 0 0 5 22.5M177.9 152.7v4.1a3 3 0 0 0 3 3.1 3 3 0 0 0 3-3.1v-4.1"/>
<path d="M177.9 152.7a7.8 7.8 0 0 0 6 0M236.5 149.7l-.1 .8 .2 1.2M236.6 151.7a10.6 10.6 0 0 0 6.7 6.3l3.9 1.2 3.1 .5M237.7 150.5a6.1 6.1 0 0 0 3.1 4.5 21.4 21.4 0 0 0 14.1 3 20.2 20.2 0 0 0 9-2.8M237.7 148.5a7.3 7.3 0 0 0 4.4 5.4 23.8 23.8 0 0 0 21.8-.6M237.7 146.7a6.1 6.1 0 0 0 3.1 4.5 21.4 21.4 0 0 0 14.1 3.1 20.2 20.2 0 0 0 9-2.9M237.7 144.8a7.3 7.3 0 0 0 4.4 5.3 23.8 23.8 0 0 0 21.8-.6M237.7 142.9a6.1 6.1 0 0 0 3.1 4.5 21.4 21.4 0 0 0 14.1 3.1 20.9 20.9 0 0 0 9-2.8M237.7 141a7.3 7.3 0 0 0 4.4 5.4 23.8 23.8 0 0 0 21.8-.6M241.2 157l.4 .2M241.6 157.2a23 23 0 0 0 8.7 2.5M263.9 157.4a22.4 22.4 0 0 1-21.7 .1"/>
<path d="M263.9 157.4v11.6a5.8 5.8 0 0 1-3.9 4.9 17.2 17.2 0 0 1-15.2-.6 5.1 5.1 0 0 1-2.9-4.3v-11.6a19 19 0 0 0 8.5 2.6M263.9 157.1a22.8 22.8 0 0 1-13.5 2.9M263.9 140.1a23.5 23.5 0 0 1-22.3 .3M267 154.9a15.2 15.2 0 0 1-8.8 4.6l-2.6 .4-2.6 .2-2.6-.1M269.3 149a7.3 7.3 0 0 1-3.6 6.4 24.4 24.4 0 0 1-18.2 3.4 15.2 15.2 0 0 1-10.1-5.5 5.4 5.4 0 0 1-.9-3.4M269.3 147.1a7.3 7.3 0 0 1-3.6 6.5 24.4 24.4 0 0 1-18.2 3.4 16.7 16.7 0 0 1-9.4-4.6 6 6 0 0 1-1.6-4.5M269.3 145.2a8.2 8.2 0 0 1-4.8 7.3 25.4 25.4 0 0 1-23.2 .5 8 8 0 0 1-4.8-6.5v-.4M269.3 143.3a7.3 7.3 0 0 1-3.6 6.5 24.4 24.4 0 0 1-18.2 3.4 15 15 0 0 1-10.1-5.6 5.3 5.3 0 0 1-.9-3.4M269.3 141.4a8.2 8.2 0 0 1-4.8 7.3 25.6 25.6 0 0 1-23.2 .5 8.1 8.1 0 0 1-4.8-6.5v-.4M269.3 148.6a6.9 6.9 0 0 1-2.4 6 21.1 21.1 0 0 1-14 4.8 22.3 22.3 0 0 1-13-3.4 7.8 7.8 0 0 1-3.3-4.3M269.3 146.7a6.9 6.9 0 0 1-2.4 6 20.6 20.6 0 0 1-12.2 4.7 23.9 23.9 0 0 1-14.8-3.3 6.7 6.7 0 0 1-3.4-6.4M269.3 144.8a7.2 7.2 0 0 1-3.5 6.9 24.4 24.4 0 0 1-18.3 3.5 16.3 16.3 0 0 1-9.8-5 5.8 5.8 0 0 1-1.2-4.4"/>
<path d="M269.3 143a6.9 6.9 0 0 1-2.4 5.9 20.6 20.6 0 0 1-12.2 4.7 23.9 23.9 0 0 1-14.8-3.3 6.7 6.7 0 0 1-3.4-6.4M269.3 141.1a7.2 7.2 0 0 1-3.5 6.8 24 24 0 0 1-16.6 3.8 17 17 0 0 1-11.5-5.3 5.8 5.8 0 0 1-1.2-4.4M269.4 141.8a7.6 7.6 0 0 1-3.6 6.5 24.2 24.2 0 0 1-18.3 3.5 16.7 16.7 0 0 1-9.5-4.7 6.3 6.3 0 0 1-1.6-4.3M269.4 143.7a7.6 7.6 0 0 1-3.6 6.5 24.7 24.7 0 0 1-18.3 3.5 16.7 16.7 0 0 1-9.5-4.7 6 6 0 0 1-1.6-4.3M269.4 145.6a7.6 7.6 0 0 1-3.6 6.5 24.7 24.7 0 0 1-18.3 3.4 16.7 16.7 0 0 1-9.5-4.6 6.3 6.3 0 0 1-1.6-4.4M269.4 147.5a7.6 7.6 0 0 1-3.6 6.5 24.7 24.7 0 0 1-18.3 3.4 16.7 16.7 0 0 1-9.5-4.6 6 6 0 0 1-1.6-4.4M269.4 149.4a7.6 7.6 0 0 1-3.6 6.5 24.4 24.4 0 0 1-15.5 3.8M188 177.8v28M197 177.8v28M203 177.8v16M213 177.8v28M222 177.8v28"/>
<path d="M232 177.8v28M268 177.8v28M293 177.8h-111v28M182 189.8h111M182 193.8h50M182 197.8h111M207 193.8v12M250 197.8v8M0 205.8h293v-202h-278v202M148.5 205.8v4M182 201.8h111"/>
<circle cx="171.7" cy="131.9" r="1.25"/>
<circle cx="190.2" cy="131.9" r="1.25"/>
<circle cx="102" cy="144.4" r="17.8"/>
<circle cx="102" cy="144.4" r="9.5"/>
<circle cx="102" cy="144.4" r="14.5"/>
<circle cx="102" cy="144.4" r="11"/>
<circle cx="102" cy="144.4" r="7.5"/>
<circle cx="171.7" cy="159.9" r="1.26"/>
<circle cx="190.2" cy="159.9" r="1.26"/>
</g>
<g fill="#000">
<path d="M169.5 144l4 1h-4.1zM182.2 159.6l2.3 3.4-.9 .4zM191 160.8l3.3 2.5-.7 .7z"/>
<path d="M260 15.8l4.1 .5-4.1 .5zM236 16.3l4.1-.5v1z"/>
<path d="M76.9 34.3l.6 4.1h-1.1zM76.4 88.3h1.1l-.6 4zM76.5 25.3h1l-.5 4zM77 34.3l.5 4.1h-1z"/>
<path d="M147.6 25.3h1.1l-.6 4zM148.1 44.3l.6 4.1h-1.1zM148.1 71.3l.6 4.1h-1.1zM147.6 88.3h1.1l-.6 4zM148.1 44.3l.6 4.1h-1.1zM147.6 67.2h1.1l-.6 4.1zM207.8 134.9l.6 4.1h-1.1zM207.3 152.8h1.1l-.6 4zM132.1 29.3l.5 4.1h-1zM131.6 88.3h1l-.5 4z"/>
<path d="M187.4 20.7l6.4 1.1-6.4 1zM187.4 98.9l6.4 1-6.4 1zM89.3 21.8l6.4-1.1v2.1zM89.3 99.9l6.4-1v2z"/>
<path d="M254 34.3l.5 4.1h-1zM253.5 28.2h1l-.5 4.1zM274.1 32.3l.5 4.1h-1zM273.6 25.3h1l-.5 4z"/>
<path d="M197.1 56.3v.4l.2-.2-.2 .2a.33 .33 0 0 0 .4 0 .33 .33 0 0 0 0-.4 .33 .33 0 0 0-.4 0zM32.6 101.8l4.1 .5-4.1 .5zM55.7 102.3l4.1-.5v1zM34.6 16.6l4.1 .5-4.1 .5zM53.7 17.1l4-.5v1zM39.1 22.9l4.1 .4-4.1 .6zM49.2 23.3l4.1-.4v1z"/>
<path d="M181.2 115.4l3.8 1.6-.6 .9zM175.3 111.4l3.3 2.5-3.8-1.6z"/>
<path d="M152.6 131.9l.5 4h-1zM152.1 123.8h1l-.5 4z"/>
<path d="M183.9 123.8l4.1-.5v1zM173.8 123.3l4.1 .5-4.1 .5zM113 110.7l4.1-.6v1.1zM87 110.1l4 .6-4 .5z"/>
<path d="M116 174.2l4 .5-4 .5zM84 174.7l4.1-.5v1z"/>
<path d="M152.6 163.9l.5 4h-1zM152.1 155.8h1l-.5 4.1z"/>
<path d="M177.7 170.3l3.3-2.5 .5 .9zM171.3 173.4l3.8-1.6-3.3 2.5z"/>
</g>
<g font-size="6.3">
<text x="17.7" y="146.8">说明：材质304不锈钢；</text>
<text x="32.2" y="154.7">数量3个。</text>
</g>
<g font-size="4.4">
<text x="28.5" y="3.5">1</text>
<text x="82.7" y="3.5">2</text>
<text x="132.7" y="3.5">3</text>
<text x="232.7" y="3.5">5</text>
<text x="277" y="3.5">6</text>
<text x="46" y="16.2">15</text>
<text x="250.2" y="15.4">28</text>
<text x="45.7" y="22.5">6</text>
<text x="109.3" y="23.2">D</text>
<text x="172.3" y="23.2">B</text>
<text x="273.3" y="21.9" transform="rotate(-90 273.3 21.9)">3</text>
<text x="7.1" y="29.1">A</text>
<text x="253.1" y="24.7" transform="rotate(-90 253.1 24.7)">2</text>
<text x="76.1" y="32.4" transform="rotate(-90 76.1 32.4)">5</text>
<text x="147.3" y="38.7" transform="rotate(-90 147.3 38.7)">15</text>
<text x="208.8" y="46.3">G 1&quot; 螺纹</text>
<text x="131.2" y="57.2" transform="rotate(-90 131.2 57.2)">63</text>
<text x="147.3" y="64.1" transform="rotate(-90 147.3 64.1)">27</text>
<text x="76.1" y="70.9" transform="rotate(-90 76.1 70.9)">0</text>
<text x="71.7" y="73" transform="rotate(-90 71.7 73)">+0.20</text>
<text x="76.1" y="77.6" transform="rotate(-90 76.1 77.6)">58</text>
<text x="7.1" y="81.6">B</text>
<text x="147.3" y="87.4" transform="rotate(-90 147.3 87.4)">21</text>
<text x="41" y="101.4">19</text>
<text x="45.6" y="97.1">+0.20</text>
<text x="47.8" y="101.4">0</text>
<text x="109.3" y="101.3">D</text>
<text x="172.3" y="101.3">B</text>
<text x="248.7" y="102.4">B-B</text>
<text x="102.9" y="109.8">22</text>
<text x="179.5" y="113.4" transform="rotate(30 179.5 113.4)">3</text>
<text x="42.7" y="114.5">D-D</text>
<text x="151.8" y="115.3" transform="rotate(-90 151.8 115.3)">4</text>
<text x="186.7" y="122.9">6</text>
<text x="146.9" y="140.9" transform="rotate(7 146.9 140.9)">R7.50</text>
<text x="207" y="146.9" transform="rotate(-90 207 146.9)">22</text>
<text x="151.8" y="164" transform="rotate(-90 151.8 164)">4</text>
<text x="187.3" y="167.7" transform="rotate(63 187.3 167.7)">R3</text>
<text x="100.1" y="173.8">36</text>
<text x="175.5" y="170.5" transform="rotate(-30 175.5 170.5)">3</text>
<text x="201.2" y="168.6">4 x M3 - 6H</text>
<text x="207.5" y="173.2">2.50</text>
<text x="220.6" y="173.2">10.50</text>
<text x="227.3" y="168.6">8</text>
<text x="28.5" y="208.9">1</text>
<text x="82.7" y="208.9">2</text>
<text x="132.7" y="208.9">3</text>
</g>
<g font-size="4.2">
<text x="18.1" y="174.2">技术要求：</text>
<text x="18.1" y="179.9">1、.锐边倒钝去除毛刺；</text>
<text x="18.1" y="185.6">2、.零件加工表面上，不应有划痕、擦伤等损伤零件表面的缺陷；</text>
<text x="18.1" y="191.4">3、.未注公差尺寸均按G B / T 1 8 0 0 .1 -2 0 0 9 中的 I T 1 2 级加工与验收；</text>
<text x="18.1" y="197.1">4、.内部保密文件，未经批准，不可以电子格式外发；</text>
<text x="18.1" y="202.8">5、单位为：mm。</text>
</g>
<g font-size="3.5">
<text x="48.3" y="6" transform="rotate(-180 48.3 6)">“图样代号”</text>
<text x="295" y="28.5">A</text>
<text x="295" y="81">B</text>
<text x="1" y="129.1">零件代号</text>
<text x="295" y="131">C</text>
<text x="1" y="155">旧底图总号</text>
<text x=".3" y="167.4">底 图 总 号</text>
<text x="1.4" y="180.9">签</text>
<text x="8.8" y="180.9">字</text>
<text x="294.5" y="183.5">D</text>
<text x="240.6" y="186.6">“图样名称”</text>
<text x="1.4" y="193.7">日</text>
<text x="8.8" y="193.7">期</text>
<text x="182.7" y="192.8">标记</text>
<text x="182.7" y="196.8">设计</text>
<text x="190.3" y="192.8">处数</text>
<text x="197.5" y="192.8">分区</text>
<text x="207.5" y="196.8">审核</text>
<text x="215" y="193">签名</text>
<text x="222.6" y="193">年 月 日</text>
<text x="239.3" y="193">材质 &lt;未指定&gt;</text>
<text x="182.7" y="200.8">校核</text>
<text x="207.5" y="200.8">批准</text>
<text x="234" y="200.8">质量 0.028</text>
<text x="252" y="200.8">比例</text>
<text x="182.7" y="205">主管</text>
<text x="182.9" y="208.3">4</text>
<text x="207.5" y="205">工艺</text>
<text x="232.9" y="208.3">5</text>
<text x="232.9" y="205">共 张</text>
<text x="235.3" y="205">1</text>
<text x="242.1" y="205">第1 张</text>
<text x="252" y="205">版本</text>
<text x="270.8" y="205">“图样代号”</text>
<text x="277.1" y="208.3">6</text>
</g>
<g font-size="2.8">
<text x="1" y="141.9">借(通)用件登记</text>
<text x="202.9" y="192.8">更改文件号</text>
</g>
</svg>
